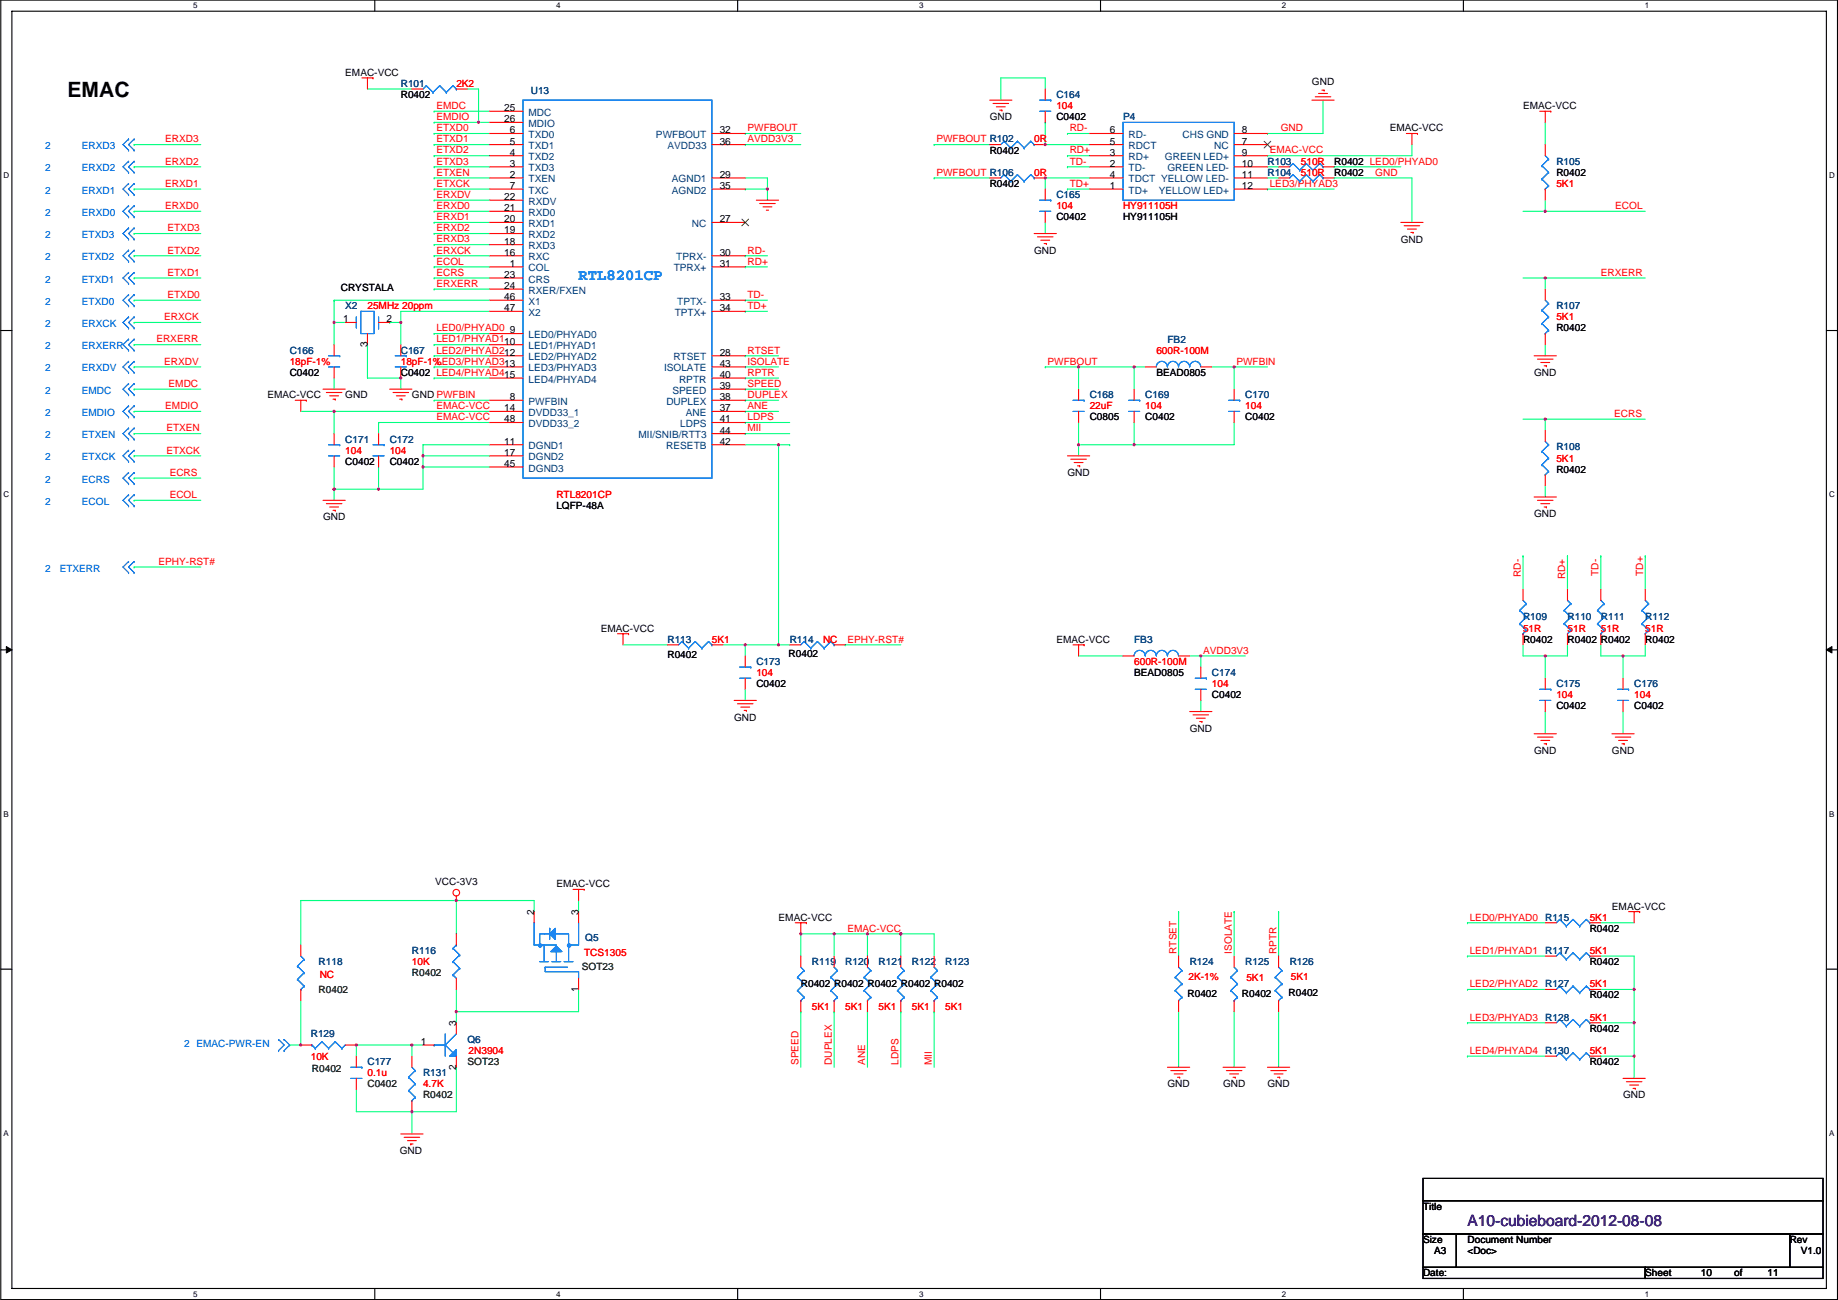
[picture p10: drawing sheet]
<svg xmlns="http://www.w3.org/2000/svg" width="420mm" height="297mm" viewBox="0 0 420 297" stroke-linecap="round" stroke-linejoin="round" font-family="sans-serif">
<path d="M.2 0h419.8v296.9h-419.8zM2.7 2.6h414.8v291.8h-414.8z" fill="none" stroke="#000" stroke-width=".25"/>
<g fill="#fff">
<path d="M44.2 .3h1v2h-1z"/>
<path d="M44.2 294.7h1v2h-1z"/>
</g>
<path d="M85.7 0v2.6M85.7 294.4v2.5" fill="none" stroke="#000" stroke-width=".25"/>
<g fill="#fff">
<path d="M127.1 .3h1v2h-1z"/>
<path d="M127.1 294.7h1v2h-1z"/>
</g>
<path d="M168.6 0v2.6M168.6 294.4v2.5" fill="none" stroke="#000" stroke-width=".25"/>
<g fill="#fff">
<path d="M210.1 .3h1v2h-1z"/>
<path d="M210.1 294.7h1v2h-1z"/>
</g>
<path d="M251.6 0v2.6M251.6 294.4v2.5" fill="none" stroke="#000" stroke-width=".25"/>
<g fill="#fff">
<path d="M293 .3h1v2h-1z"/>
<path d="M293 294.7h1v2h-1z"/>
</g>
<path d="M334.5 0v2.6M334.5 294.4v2.5" fill="none" stroke="#000" stroke-width=".25"/>
<g fill="#fff">
<path d="M376 .3h1v2h-1z"/>
<path d="M376 294.7h1v2h-1z"/>
<path d="M.8 39h1.3v2.1h-1.3z"/>
<path d="M418.1 39h1.3v2.1h-1.3z"/>
<path d="M.8 112h1.3v2h-1.3z"/>
<path d="M418.1 112h1.3v2h-1.3z"/>
</g>
<path d="M.2 75.5h2.5M417.5 75.5h2.5" fill="none" stroke="#000" stroke-width=".25"/>
<g fill="#fff">
<path d="M.8 185h1.2v2h-1.2z"/>
<path d="M418.1 185h1.2v2h-1.2z"/>
</g>
<path d="M.2 148.5h2.5M417.5 148.5h2.5" fill="none" stroke="#000" stroke-width=".25"/>
<path d="M1.4 147.7l1.3 .8-1.3 .7zM417.5 148.5l1.3-.8v1.5z" fill="#000" stroke="#000" stroke-width=".23"/>
<g fill="#fff">
<path d="M.8 257.9h1.2v2h-1.2z"/>
<path d="M418.1 257.9h1.2v2h-1.2z"/>
</g>
<path d="M.2 221.4h2.5M417.5 221.4h2.5M325.3 269.3h91.4v5h-91.4zM325.3 274.3h91.4v7.7h-91.4zM325.3 282h7.6v7.6h-7.6zM325.3 289.6h50.8v2.5h-50.8zM332.9 282h76.2v7.6h-76.2zM376.1 289.6h40.6v2.5h-40.6zM409.1 282h7.6v7.6h-7.6z" fill="none" stroke="#000" stroke-width=".25"/>
<g fill="none" stroke="#00ff80" stroke-width=".25">
<path d="M30.7 33h.1M30.7 38.1h.1M30.7 33h15.2M30.7 38.1h15.2M84 20.3h10.2M99.2 25.4h.1M99.2 33h.1M99.2 30.5h.1M99.2 38.1h.1M99.2 35.6h.1M99.2 28h.1M99.2 33h12.7"/>
<path d="M99.2 38.1h12.7M99.2 35.6h12.7M99.2 30.5h12.7M99.2 25.4h12.7M99.2 28h12.7M106.9 20.3h2.5v7.7M109.4 28h.1M170.4 30.5h.1M170.4 33h.1M170.4 33h12.7M170.4 30.5h12.7M213.5 33h.1"/>
<path d="M213.5 33h12.7M238.9 20.3v-2.5h-10.1v5.1M238.9 28v5h10.2M238.9 28h.1M244 38.1h.1M244 30.5h.1M244 35.6h.1M244 38.1h5.1M244 35.6h5.1M244 30.5h5.1M289.7 35.6h.1M289.7 38.1h2.6"/>
<path d="M289.7 30.5h.1M302.4 22.9v7.6h-12.7M305 38.1h.1M305 38.1h15.2M322.8 33v2.6h-33.1M353.2 28v5M30.7 43.2h.1M30.7 48.3h.1M30.7 53.4h.1M30.7 58.4h.1M30.7 43.2h15.2M30.7 48.3h15.2"/>
<path d="M30.7 53.4h15.2M30.7 58.4h15.2M99.2 43.2h.1M99.2 40.7h.1M99.2 48.3h.1M99.2 53.4h.1M99.2 45.7h.1M99.2 50.8h.1M99.2 58.4h.1M99.2 55.9h.1M99.2 43.2h12.7M99.2 48.3h12.7"/>
<path d="M99.2 53.4h12.7M99.2 58.4h12.7M99.2 40.7h12.7M99.2 45.7h12.7M99.2 50.8h12.7M99.2 55.9h12.7M170.4 58.4h.1M170.4 40.7h5v2.5M170.4 43.2h.1M170.4 43.2h5M170.4 58.4h5M175.4 43.2v2.5"/>
<path d="M213.5 40.7h.1M213.5 40.7h12.7M238.9 50.8v2.6M238.9 40.7h.1M238.9 40.7h10.2M238.9 40.7v2.5M244 43.2h.1M244 43.2h5.1M289.7 40.7h2.6M289.7 43.2h.1M289.7 43.2h15.3M305 40.7h17.8v10.1"/>
<path d="M305 40.7h.1M348.2 48.3h5M353.2 48.3h.1M353.2 45.7v2.6M353.2 48.3h22.9M30.7 73.7h.1M30.7 78.8h.1M30.7 63.5h.1M30.7 68.6h.1M30.7 73.7h15.2M30.7 78.8h15.2M30.7 63.5h15.2"/>
<path d="M30.7 68.6h15.2M76.4 68.6h35.5M76.4 73.7v5.1M76.4 68.6h.1M76.4 73.7h2.5M76.4 68.6v5.1M84 78.8v7.6h7.6M89.1 73.7h.1M89.1 73.7h2.5M91.6 73.7v5.1M99.2 76.2h.1M99.2 78.8h.1"/>
<path d="M99.2 63.5h.1M99.2 61h.1M99.2 66.1h.1M99.2 78.8h12.7M99.2 63.5h12.7M99.2 76.2h12.7M99.2 61h12.7M99.2 66.1h12.7M111.9 71.1h-20.3v2.6M170.4 61h.1M170.4 71.1h.1M170.4 68.6h.1"/>
<path d="M170.4 68.6h5M170.4 61h5M170.4 71.1h5M348.2 63.5h5M353.2 78.8v2.5M353.2 63.5h.1M353.2 63.5h22.9M353.2 63.5v2.6M30.7 83.8h.1M30.7 99.1h.1M30.7 88.9h.1M30.7 94h.1"/>
<path d="M30.7 83.8h15.2M30.7 99.1h15.2M30.7 88.9h15.2M30.7 94h15.2M68.8 94h7.6M76.4 94h.1M76.4 94v5.1M76.4 86.4v2.5M76.4 94h35.5M86.5 96.5h.1M86.5 96.5v2.6M86.5 96.5h25.4"/>
<path d="M91.6 86.4h.1M91.6 86.4v2.5M99.2 81.3h.1M99.2 83.8h.1M99.2 86.4h.1M99.2 91.5h.1M99.2 83.8h12.7M99.2 81.3h12.7M99.2 86.4h12.7M99.2 91.5h12.7M170.4 81.3h.1M170.4 83.8h.1"/>
<path d="M170.4 86.4h.1M170.4 88.9h.1M170.4 91.5h.1M170.4 94h.1M170.4 96.5h.1M170.4 99.1h.1M170.4 83.8h7.6M170.4 99.1h10.1M170.4 88.9h7.6M170.4 94h7.6M170.4 81.3h7.6M170.4 86.4h7.6"/>
<path d="M170.4 91.5h7.6M170.4 96.5h10.1M238.9 83.8h.1M238.9 83.8h7.7M246.6 83.8v5.1M246.6 83.8h12.7v5.1M246.6 83.8h.1M246.6 96.5v5.1M259.3 83.8h.1M259.3 96.5v5.1M259.3 83.8h2.5M277 83.8h5.1v5.1"/>
<path d="M282.1 83.8h.1M282.1 96.5v5.1h-35.5M282.1 83.8h7.6M348.2 95.8h5v2.5M353.2 95.8h.1M353.2 95.8h22.9M30.7 104.2h.1M30.7 109.2h.1M30.7 114.3h.1M30.7 104.2h15.2M30.7 109.2h15.2M30.7 114.3h15.2"/>
<path d="M76.4 106.7v5.1M76.4 111.8h.1M76.4 111.8v2.5M86.5 111.8h.1M86.5 106.7v5.1M96.7 104.2h.1M96.7 104.2v2.5M96.7 106.7h15.2M96.7 106.7h.1M96.7 104.2h15.2M96.7 106.7v5.1h-20.3M111.9 101.6h-15.2v2.6"/>
<path d="M170.4 101.6h10.1M178 101.6v45.7M180.5 101.6h.1M246.6 101.6v2.6M246.6 101.6h.1M259.3 101.6h.1M353.2 111v2.6M30.7 129.6h.1M30.7 129.6h15.2M348.2 127h.1M348.2 127v7.6M358.3 127h.1"/>
<path d="M358.3 127v7.6M365.9 127h.1M365.9 127v7.6M376.1 127h.1M376.1 127v7.6M142.4 147.3h10.2M165.3 147.3h5.1M170.4 157.5v2.5M170.4 147.3h.1M170.4 147.3v2.6M170.4 147.3h7.6M178 147.3h.1"/>
<path d="M178 147.3h2.5M193.2 147.3h.1M193.2 147.3h12.7M246.6 149.9h10.1M272 149.9h2.5M274.5 149.9h.1M274.5 149.9h10.2M274.5 149.9v2.5M348.2 147.3v2.6h5M353.2 149.9h.1M353.2 149.9v5.1M358.3 147.3v2.6h-5.1"/>
<path d="M365.9 147.3v2.6h5.1M371 149.9h.1M371 149.9v5.1M376.1 147.3v2.6h-5.1M274.5 160v2.6M353.2 162.6v5.1M371 162.6v5.1M104.3 205.8h17.8v2.5M104.3 205.8v7.6M104.3 205.8h.1M104.3 205.8h-35.5v10.1M132.3 205.8v2.5"/>
<path d="M183.1 213.4h7.6M183.1 213.4h.1M183.1 213.4v5.1M190.7 213.4h22.8v5.1M190.7 213.4h.1M190.7 213.4v5.1M198.3 213.4h.1M198.3 213.4v5.1M205.9 213.4h.1M205.9 213.4v5.1M269.4 208.3h.1M269.4 208.3v10.2"/>
<path d="M282.1 208.3h.1M282.1 208.3v10.2M292.3 208.3h.1M292.3 208.3v10.2M335.5 210.8h.1M335.5 218.5h.1M335.5 210.8h17.7M335.5 218.5h17.7M365.9 218.5h7.7v7.6M365.9 210.8h7.7M66.2 238.8h.1M68.8 228.6v10.2h-2.6"/>
<path d="M81.5 238.8h.1M81.5 238.8h12.7v2.5M81.5 238.8v2.5M94.2 238.8h.1M94.2 238.8h2.5M104.3 226.1v5.1M104.3 231.2h.1M104.3 231.2v2.5M132.3 226.1v5.1h-28M183.1 231.2h.1M183.1 231.2v12.7M190.7 231.2h.1"/>
<path d="M190.7 231.2v12.7M198.3 231.2h.1M198.3 231.2v12.7M205.9 231.2h.1M205.9 231.2v12.7M213.5 231.2h.1M213.5 231.2v12.7M269.4 231.2v12.7M282.1 231.2v12.7M292.3 231.2v12.7M335.5 226.1h.1M335.5 233.7h.1"/>
<path d="M335.5 226.1h17.7M335.5 233.7h17.7M365.9 226.1h7.7M365.9 233.7h7.7M373.6 233.7v7.6M373.6 226.1h.1M373.6 226.1v7.6M81.5 248.9v5.1h12.7M94.2 254h.1M94.2 254v5.1M104.3 243.9v10.1h-10.1M335.5 241.3h.1"/>
<path d="M335.5 241.3h17.7M365.9 241.3h.1M365.9 241.3h7.7M373.6 241.3v5.1"/>
</g>
<g fill="#f0f" stroke="#f0f" stroke-width=".25">
<circle cx="81.5" cy="238.8" r=".24"/>
<circle cx="94.2" cy="254" r=".24"/>
<circle cx="94.2" cy="238.8" r=".24"/>
<circle cx="104.3" cy="231.1" r=".24"/>
<circle cx="104.3" cy="205.7" r=".24"/>
<circle cx="68.8" cy="238.8" r=".24"/>
<circle cx="205.9" cy="213.4" r=".24"/>
<circle cx="353.2" cy="149.9" r=".24"/>
<circle cx="190.7" cy="213.4" r=".24"/>
<circle cx="371" cy="149.9" r=".24"/>
<circle cx="76.4" cy="94" r=".24"/>
<circle cx="178" cy="101.6" r=".24"/>
<circle cx="178" cy="147.3" r=".24"/>
<circle cx="274.5" cy="149.9" r=".24"/>
<circle cx="259.3" cy="83.8" r=".24"/>
<circle cx="282.1" cy="83.8" r=".24"/>
<circle cx="170.4" cy="147.3" r=".24"/>
<circle cx="86.5" cy="111.8" r=".24"/>
<circle cx="246.6" cy="83.8" r=".24"/>
<circle cx="76.4" cy="111.8" r=".24"/>
<circle cx="259.3" cy="101.6" r=".24"/>
<circle cx="246.6" cy="101.6" r=".24"/>
<circle cx="109.4" cy="27.9" r=".24"/>
<circle cx="91.6" cy="73.7" r=".24"/>
<circle cx="76.4" cy="73.7" r=".24"/>
<circle cx="373.6" cy="233.7" r=".24"/>
<circle cx="373.6" cy="226.1" r=".24"/>
<circle cx="91.6" cy="86.4" r=".24"/>
<circle cx="373.6" cy="241.3" r=".24"/>
<circle cx="96.7" cy="104.1" r=".24"/>
<circle cx="183.1" cy="213.4" r=".24"/>
<circle cx="238.9" cy="40.6" r=".24"/>
<circle cx="96.7" cy="106.7" r=".24"/>
<circle cx="353.2" cy="48.3" r=".24"/>
<circle cx="198.3" cy="213.4" r=".24"/>
<circle cx="353.2" cy="95.8" r=".24"/>
<circle cx="238.9" cy="33" r=".24"/>
<circle cx="353.2" cy="63.5" r=".24"/>
<circle cx="175.4" cy="43.2" r=".24"/>
</g>
<g fill="none" stroke="#f00" stroke-width=".25">
<path d="M82.7 17.8h2.6M84 17.8v2.5M85.3 17.8h.1M94.2 20.3h2.5M104.3 20.3h2.6M111.9 30.5h7.7M111.9 25.4h7.7M111.9 38.1h7.7M111.9 33h7.7M111.9 35.6h7.7M111.9 28h7.7M162.7 30.5h7.7"/>
<path d="M162.7 33h7.7M226.2 22.9h5.1M226.2 33h2.6M227 23.6h3.6M227.8 24.4h2M228.5 25.2h.5M229 25.2h.1M236.4 33h2.5M238.9 20.3v2.6M238.9 25.4v2.6M249.1 30.5h7.6M249.1 38.1h7.6"/>
<path d="M249.1 33h7.6M249.1 35.6h7.6M282.1 30.5h7.6M282.1 38.1h7.6M282.1 33h7.6M282.1 35.6h7.6M292.3 38.1h2.5M299.9 22.9h5.1M300.7 22.1h3.5M301.4 21.4h2.1M302.2 20.6h.5M302.4 38.1h2.6"/>
<path d="M302.7 20.6h.1M321.5 30.5h2.5M322.8 30.5v2.5M324 30.5h.1M352 25.4h2.5M353.2 25.4v2.6M353.2 33v2.6M354.5 25.4h.1M111.9 40.7h7.7M111.9 43.2h7.7M111.9 45.7h7.7M111.9 48.3h7.7"/>
<path d="M111.9 50.8h7.7M111.9 53.4h7.7M111.9 55.9h7.7M111.9 58.4h7.7M162.7 40.7h7.7M162.7 43.2h7.7M162.7 50.8h7.7M162.7 58.4h7.7M172.9 45.7h5.1M173.7 46.5h3.5M174.4 47.3h2.1M175.2 48h.5"/>
<path d="M226.2 40.7h2.6M236.4 53.4h5.1M236.4 40.7h2.5M237.2 54.1h3.5M237.9 54.9h2.1M238.7 55.6h.5M238.9 43.2v2.5M238.9 48.3v2.5M239.2 55.6h.1M249.1 40.7h7.6M249.1 43.2h7.6M282.1 40.7h7.6"/>
<path d="M282.1 43.2h7.6M292.3 40.7h2.5M302.4 40.7h2.6M320.2 50.8h5.1M321 51.6h3.5M321.7 52.3h2.1M322.5 53.1h.5M323 53.1h.1M353.2 43.2v2.5M76.4 78.8v2.5M78.9 73.7h2.6M84 76.2v2.6"/>
<path d="M86.5 73.7h2.6M91.6 78.8v2.5M111.9 61h7.7M111.9 63.5h7.7M111.9 66.1h7.7M111.9 68.6h7.7M111.9 71.1h7.7M111.9 76.2h7.7M111.9 78.8h7.7M162.7 61h7.7M162.7 68.6h7.7M162.7 71.1h7.7"/>
<path d="M353.2 66.1v2.5M353.2 76.2v2.6M67.5 91.5h2.5M68.8 91.5v2.5M70 91.5h.1M73.8 88.9h5.1M74.6 89.7h3.6M75.4 90.4h2M76.1 91.2h.5M76.4 83.8v2.6M76.4 99.1v2.5M76.6 91.2h.1"/>
<path d="M86.5 99.1v2.5M89.1 88.9h5.1M89.8 89.7h3.6M90.6 90.4h2M91.4 91.2h.5M91.6 83.8v2.6M91.9 91.2h.1M111.9 91.5h7.7M111.9 83.8h7.7M111.9 81.3h7.7M111.9 86.4h7.7M111.9 94h7.7"/>
<path d="M111.9 96.5h7.7M162.7 91.5h7.7M162.7 83.8h7.7M162.7 81.3h7.7M162.7 86.4h7.7M162.7 94h7.7M162.7 96.5h7.7M162.7 88.9h7.7M162.7 99.1h7.7M246.6 88.9v2.6M246.6 94v2.5M259.3 88.9v2.6"/>
<path d="M259.3 94v2.5M261.8 83.8h2.5M274.5 83.8h2.5M282.1 88.9v2.6M282.1 94v2.5M350.7 81.3h5.1M351.5 82.1h3.5M352.2 82.8h2.1M353 83.6h.5M353.2 98.3v2.6M353.5 83.6h.1M73.8 114.3h5.1"/>
<path d="M74.6 115.1h3.6M75.4 115.8h2M76.1 116.6h.5M76.4 104.2v2.5M76.6 116.6h.1M86.5 104.2v2.5M111.9 101.6h7.7M111.9 104.2h7.7M111.9 106.7h7.7M162.7 101.6h7.7M244 104.2h5.1M244.8 104.9h3.5"/>
<path d="M245.5 105.7h2.1M246.3 106.4h.5M246.8 106.4h.1M350.7 113.6h5.1M351.5 114.3h3.5M352.2 115.1h2.1M353 115.8h.5M353.2 108.5v2.5M353.5 115.8h.1M348.2 134.6v2.6M358.3 134.6v2.6M365.9 134.6v2.6"/>
<path d="M376.1 134.6v2.6M141.1 144.8h2.6M142.4 144.8v2.5M143.7 144.8h.1M152.6 147.3h2.5M162.7 147.3h2.6M170.4 149.9v2.5M170.4 155v2.5M180.5 147.3h2.6M190.7 147.3h2.5M245.3 147.3h2.5M246.6 147.3v2.6"/>
<path d="M247.8 147.3h.1M256.7 149.9h2.6M269.4 149.9h2.6M274.5 152.4v2.6M274.5 157.5v2.5M348.2 144.8v2.5M353.2 155v2.5M358.3 144.8v2.5M365.9 144.8v2.5M371 155v2.5M376.1 144.8v2.5M167.8 160h5.1"/>
<path d="M168.6 160.8h3.5M169.3 161.6h2.1M170.1 162.3h.5M170.6 162.3h.1M272 162.6h5M272.7 163.3h3.6M273.5 164.1h2M274.2 164.9h.6M274.8 164.9h.1M350.7 167.7h5.1M351.5 168.4h3.5M352.2 169.2h2.1"/>
<path d="M353 169.9h.5M353.2 160v2.6M353.5 169.9h.1M368.5 167.7h5.1M369.2 168.4h3.6M370 169.2h2M370.8 169.9h.5M371 160v2.6M371.3 169.9h.1M68.8 215.9v2.6M104.3 204.7v1.1M104.3 213.4v2.5"/>
<path d="M122.1 208.3v2.5M131 203.2h2.5M132.3 203.2v2.6M132.3 208.3v2.5M133.5 203.2h.1M181.8 210.8h2.5M183.1 210.8v2.6M183.1 218.5v2.5M184.3 210.8h.1M190.7 218.5v2.5M198.3 218.5v2.5M205.9 218.5v2.5"/>
<path d="M213.5 218.5v2.5M269.4 218.5v2.5M282.1 218.5v2.5M292.3 218.5v2.5M353.2 210.8h2.6M353.2 218.5h2.6M363.4 210.8h2.5M363.4 218.5h2.5M372.3 208.3h2.5M373.6 208.3v2.5M374.8 208.3h.1M68.8 226.1v2.5"/>
<path d="M68.8 238.8h2.5M78.9 238.8h2.6M96.7 238.8h2.5M104.3 223.5v2.6M104.3 233.7v2.5M132.3 223.5v2.6M183.1 228.6v2.6M190.7 228.6v2.6M198.3 228.6v2.6M205.9 228.6v2.6M213.5 228.6v2.6M269.4 228.6v2.6"/>
<path d="M282.1 228.6v2.6M292.3 228.6v2.6M353.2 233.7h2.6M353.2 226.1h2.6M363.4 233.7h2.5M363.4 226.1h2.5M81.5 241.3v2.6M81.5 246.4v2.5M91.6 259.1h5.1M92.4 259.9h3.5M94.2 241.3v2.6M94.2 251.5v2.5"/>
<path d="M104.3 241.3v2.6M266.9 243.9h5.1M267.6 244.6h3.6M268.4 245.4h2M269.2 246.1h.5M269.7 246.1h.1M279.6 243.9h5.1M280.3 244.6h3.6M281.1 245.4h2M281.9 246.1h.5M282.4 246.1h.1M289.7 243.9h5.1"/>
<path d="M290.5 244.6h3.6M291.3 245.4h2M292 246.1h.5M292.5 246.1h.1M353.2 241.3h2.6M363.4 241.3h2.5M371 246.4h5.1M371.8 247.2h3.5M372.5 247.9h2.1M373.3 248.7h.5M373.8 248.7h.1M93.1 260.6h2.1"/>
<path d="M93.9 261.4h.1M93.9 261.4h.5"/>
<circle cx="104.3" cy="204" r=".76"/>
</g>
<g fill="none" stroke="#00f" stroke-width=".25">
<path d="M29.4 36.9h.1M29.4 39.4h.1M29.4 31.8h.1M29.4 34.3h.1M29.4 36.9l-1.3 1.2 1.3 1.3M29.4 31.8l-1.3 1.2 1.3 1.3M30.7 36.9h.1M30.7 39.4h.1M30.7 31.8h.1M30.7 34.3h.1M30.7 36.9l-1.3 1.2 1.3 1.3M30.7 31.8l-1.3 1.2 1.3 1.3"/>
<path d="M29.4 47h.1M29.4 49.6h.1M29.4 41.9h.1M29.4 44.5h.1M29.4 57.2h.1M29.4 59.7h.1M29.4 52.1h.1M29.4 54.6h.1M29.4 47l-1.3 1.3 1.3 1.3M29.4 41.9l-1.3 1.3 1.3 1.3M29.4 57.2l-1.3 1.2 1.3 1.3M29.4 52.1l-1.3 1.3 1.3 1.2"/>
<path d="M30.7 47h.1M30.7 49.6h.1M30.7 41.9h.1M30.7 44.5h.1M30.7 57.2h.1M30.7 59.7h.1M30.7 52.1h.1M30.7 54.6h.1M30.7 47l-1.3 1.3 1.3 1.3M30.7 41.9l-1.3 1.3 1.3 1.3M30.7 57.2l-1.3 1.2 1.3 1.3M30.7 52.1l-1.3 1.3 1.3 1.2"/>
<path d="M29.4 67.3h.1M29.4 69.9h.1M29.4 62.3h.1M29.4 64.8h.1M29.4 72.4h.1M29.4 75h.1M29.4 77.5h.1M29.4 67.3l-1.3 1.3 1.3 1.3M29.4 62.3l-1.3 1.2 1.3 1.3M29.4 72.4l-1.3 1.3 1.3 1.3M29.4 77.5l-1.3 1.3 1.3 1.2M30.7 67.3h.1"/>
<path d="M30.7 69.9h.1M30.7 62.3h.1M30.7 64.8h.1M30.7 72.4h.1M30.7 75h.1M30.7 77.5h.1M30.7 67.3l-1.3 1.3 1.3 1.3M30.7 62.3l-1.3 1.2 1.3 1.3M30.7 72.4l-1.3 1.3 1.3 1.3M30.7 77.5l-1.3 1.3 1.3 1.2M29.4 80h.1M29.4 82.6h.1"/>
<path d="M29.4 85.1h.1M29.4 87.7h.1M29.4 90.2h.1M29.4 92.7h.1M29.4 95.3h.1M29.4 97.8h.1M29.4 82.6l-1.3 1.2 1.3 1.3M29.4 87.7l-1.3 1.2 1.3 1.3M29.4 92.7l-1.3 1.3 1.3 1.3M29.4 97.8l-1.3 1.3 1.3 1.3M30.7 80h.1M30.7 82.6h.1"/>
<path d="M30.7 85.1h.1M30.7 87.7h.1M30.7 90.2h.1M30.7 92.7h.1M30.7 95.3h.1M30.7 97.8h.1M30.7 82.6l-1.3 1.2 1.3 1.3M30.7 87.7l-1.3 1.2 1.3 1.3M30.7 92.7l-1.3 1.3 1.3 1.3M30.7 97.8l-1.3 1.3 1.3 1.3M29.4 100.4h.1M29.4 102.9h.1"/>
<path d="M29.4 105.4h.1M29.4 108h.1M29.4 110.5h.1M29.4 113.1h.1M29.4 115.6h.1M29.4 102.9l-1.3 1.3 1.3 1.2M29.4 108l-1.3 1.2 1.3 1.3M29.4 113.1l-1.3 1.2 1.3 1.3M30.7 100.4h.1M30.7 102.9h.1M30.7 105.4h.1M30.7 108h.1"/>
<path d="M30.7 110.5h.1M30.7 113.1h.1M30.7 115.6h.1M30.7 102.9l-1.3 1.3 1.3 1.2M30.7 108l-1.3 1.2 1.3 1.3M30.7 113.1l-1.3 1.2 1.3 1.3M29.4 128.3h.1M29.4 130.8h.1M29.4 128.3l-1.3 1.3 1.3 1.2M30.7 128.3h.1M30.7 130.8h.1M30.7 128.3l-1.3 1.3 1.3 1.2"/>
<path d="M63.7 237.5h.1M63.7 237.5l1.2 1.3-1.2 1.3M64.9 237.5h.1M64.9 237.5l1.3 1.3-1.3 1.3M63.7 240.1h.1M64.9 240.1h.1"/>
</g>
<g fill="none" stroke="#0080ff" stroke-width=".25">
<path d="M97.5 19.6h.1M97.5 19.6l-.8 .7M97.5 19.6l1.5 1.5M100.5 19.6h.1M100.5 19.6l-1.5 1.5M100.5 19.6l1.5 1.5M103.6 19.6h.1M103.6 19.6l-1.6 1.5M103.6 19.6l.7 .7M99 21.1h.1M102 21.1h.1M104.3 20.3h.1"/>
<path d="M119.6 22.9h43.1v86.3h-43.1zM229.5 39.9h.1M229.5 32.3h.1M229.5 39.9l-.7 .8M229.5 39.9l1.6 1.5M229.5 32.3l-.7 .7M229.5 32.3l1.6 1.5M231.1 33.8h.1M232.6 39.9h.1M232.6 32.3h.1M232.6 39.9l-1.5 1.5M232.6 39.9l1.5 1.5"/>
<path d="M232.6 32.3l-1.5 1.5M232.6 32.3l1.5 1.5M234.1 33.8h.1M235.6 39.9h.1M235.6 32.3h.1M235.6 39.9l-1.5 1.5M235.6 39.9l.8 .8M235.6 32.3l-1.5 1.5M235.6 32.3l.8 .7M236.4 33h.1M237.7 25.4h2.5M237.7 22.9h2.5"/>
<path d="M240.2 22.9h.1M256.7 28h25.4v17.7h-25.4zM295.6 37.4h.1M295.6 39.9h.1M295.6 37.4l-.8 .7M295.6 37.4l1.5 1.5M295.6 39.9l-.8 .8M295.6 39.9l1.5 1.5M297.1 38.9h.1M298.6 37.4h.1M298.6 39.9h.1M298.6 37.4l-1.5 1.5"/>
<path d="M298.6 37.4l1.6 1.5M298.6 39.9l-1.5 1.5M298.6 39.9l1.6 1.5M300.2 38.9h.1M301.7 37.4h.1M301.7 39.9h.1M301.7 37.4l-1.5 1.5M301.7 37.4l.7 .7M301.7 39.9l-1.5 1.5M301.7 39.9l.7 .8M302.4 38.1h.1M352.5 37.9h.1"/>
<path d="M352.5 37.9l1.5 1.5M353.2 35.6l.8 .7M354 36.3h.1M354 39.4h.1M354 36.3l-1.5 1.6M354 39.4l-1.5 1.5M231.1 41.4h.1M234.1 41.4h.1M236.4 40.7h.1M237.7 48.3h2.5M237.7 45.7h2.5M240.2 45.7h.1"/>
<path d="M297.1 41.4h.1M300.2 41.4h.1M302.4 40.7h.1M352.5 40.9h.1M352.5 40.9l1.5 1.5M353.2 43.2h.1M354 42.4h.1M354 42.4l-.8 .8M81.5 72.4v2.6M82.5 71.1h3v5.1h-3zM86.5 75h.1M86.5 72.4v2.6"/>
<path d="M352.5 70.9h.1M352.5 73.9h.1M352.5 70.9l1.5 1.5M352.5 73.9l1.5 1.6M353.2 76.2h.1M353.2 68.6l.8 .8M354 69.4h.1M354 72.4h.1M354 75.5h.1M354 69.4l-1.5 1.5M354 72.4l-1.5 1.5M354 75.5l-.8 .7"/>
<path d="M75.1 83.8h2.5M75.1 81.3h2.5M77.6 81.3h.1M90.3 83.8h2.6M90.3 81.3h2.6M92.9 81.3h.1M245.3 94h2.5M245.3 91.5h2.5M247.8 91.5h.1M258 94h2.5M258 91.5h2.5M260.5 91.5h.1"/>
<path d="M264.3 83.8a1.26 1.26 0 0 1 1.3-1.2 1.26 1.26 0 0 1 1.3 1.2 1.27 1.27 0 0 1 1.2-1.2 1.27 1.27 0 0 1 1.3 1.2 1.27 1.27 0 0 1 1.3-1.2 1.27 1.27 0 0 1 1.2 1.2M272 83.8a1.26 1.26 0 0 1 1.2-1.2 1.26 1.26 0 0 1 1.3 1.2M280.8 94h2.6M280.8 91.5h2.6M283.4 91.5h.1M75.1 104.2h2.5M75.1 101.6h2.5M77.6 101.6h.1M85.3 104.2h2.5M85.3 101.6h2.5M87.8 101.6h.1M352.5 103.1h.1"/>
<path d="M352.5 106.2h.1M352.5 103.1l1.5 1.6M352.5 106.2l1.5 1.5M353.2 108.5h.1M353.2 100.9l.8 .7M354 101.6h.1M354 104.7h.1M354 107.7h.1M354 101.6l-1.5 1.5M354 104.7l-1.5 1.5M354 107.7l-.8 .8M347.4 139.5h.1"/>
<path d="M347.4 139.5l1.5 1.5M348.2 137.2l.7 .7M348.9 137.9h.1M348.9 137.9l-1.5 1.6M357.6 139.5h.1M357.6 139.5l1.5 1.5M358.3 137.2l.8 .7M359.1 137.9h.1M359.1 137.9l-1.5 1.6M365.2 139.5h.1M365.2 139.5l1.5 1.5M365.9 137.2l.8 .7"/>
<path d="M366.7 137.9h.1M366.7 137.9l-1.5 1.6M375.3 139.5h.1M375.3 139.5l1.6 1.5M376.1 137.2l.8 .7M376.9 137.9h.1M376.9 137.9l-1.6 1.6M155.9 146.6h.1M155.9 146.6l-.8 .7M155.9 146.6l1.5 1.5M157.4 148.1h.1M158.9 146.6h.1"/>
<path d="M158.9 146.6l-1.5 1.5M158.9 146.6l1.6 1.5M160.5 148.1h.1M162 146.6h.1M162 146.6l-1.5 1.5M162 146.6l.7 .7M162.7 147.3h.1M169.1 155h2.5M169.1 152.4h2.5M171.6 152.4h.1M183.8 146.6h.1M183.8 146.6l-.7 .7"/>
<path d="M183.8 146.6l1.5 1.5M185.3 148.1h.1M186.9 146.6h.1M186.9 146.6l-1.6 1.5M186.9 146.6l1.5 1.5M188.4 148.1h.1M189.9 146.6h.1M189.9 146.6l-1.5 1.5M189.9 146.6l.8 .7M190.7 147.3h.1M259.3 149.9a1.26 1.26 0 0 1 1.2-1.3 1.26 1.26 0 0 1 1.3 1.3 1.27 1.27 0 0 1 1.2-1.3 1.27 1.27 0 0 1 1.3 1.3 1.27 1.27 0 0 1 1.3-1.3 1.27 1.27 0 0 1 1.3 1.3 1.27 1.27 0 0 1 1.2-1.3 1.27 1.27 0 0 1 1.3 1.3M273.2 157.5h2.6"/>
<path d="M273.2 155h2.6M275.8 155h.1M347.4 142.5h.1M347.4 142.5l1.5 1.5M348.2 144.8h.1M348.9 141h.1M348.9 144h.1M348.9 141l-1.5 1.5M348.9 144l-.7 .8M352 157.5h2.5M354.5 157.5h.1M357.6 142.5h.1"/>
<path d="M357.6 142.5l1.5 1.5M358.3 144.8h.1M359.1 141h.1M359.1 144h.1M359.1 141l-1.5 1.5M359.1 144l-.8 .8M365.2 142.5h.1M365.2 142.5l1.5 1.5M365.9 144.8h.1M366.7 141h.1M366.7 144h.1M366.7 141l-1.5 1.5"/>
<path d="M366.7 144l-.8 .8M369.7 157.5h2.6M372.3 157.5h.1M375.3 142.5h.1M375.3 142.5l1.6 1.5M376.1 144.8h.1M376.9 141h.1M376.9 144h.1M376.9 141l-1.6 1.5M376.9 144l-.8 .8M352 160h2.5M369.7 160h2.6"/>
<path d="M68.8 218.5l.7 .7M69.5 219.2h.1M69.5 219.2l-1.5 1.5M103.6 219.7h.1M103.6 216.7h.1M103.6 219.7l1.5 1.6M103.6 216.7l1.5 1.5M104.3 215.9h.1M104.3 215.9l-.7 .8M105.1 218.2h.1M105.1 218.2l-1.5 1.5M122.1 210.8v5.1h5.1v3.8"/>
<path d="M123.4 219.7h2M124.4 215.9v3.8M125.7 213.4h-2.3v2.5M125.7 212.1h.1M125.7 212.1v2.6M126.2 219.7h2M126.7 213.4h3.3v6.3M129 219.7h2M132.3 210.8v5.1h-2.3M356.5 217.7h.1M356.5 210.1h.1M356.5 217.7l-.7 .8"/>
<path d="M356.5 217.7l1.6 1.5M356.5 210.1l-.7 .7M356.5 210.1l1.6 1.5M358.1 219.2h.1M358.1 211.6h.1M359.6 217.7h.1M359.6 210.1h.1M359.6 217.7l-1.5 1.5M359.6 217.7l1.5 1.5M359.6 210.1l-1.5 1.5M359.6 210.1l1.5 1.5M361.1 219.2h.1"/>
<path d="M361.1 211.6h.1M362.6 217.7h.1M362.6 210.1h.1M362.6 217.7l-1.5 1.5M362.6 217.7l.8 .8M362.6 210.1l-1.5 1.5M362.6 210.1l.8 .7M363.4 218.5h.1M363.4 210.8h.1M68 220.7h.1M68 223.8h.1M68 220.7l1.5 1.6"/>
<path d="M68 223.8l1.5 1.5M68.8 226.1h.1M69.5 222.3h.1M69.5 225.3h.1M69.5 222.3l-1.5 1.5M69.5 225.3l-.7 .8M71.3 238.8h.1M71.3 238.8l.8 .7M72.1 239.5h.1M73.6 238h.1M73.6 238l1.5 1.5M73.6 238l-1.5 1.5"/>
<path d="M75.1 239.5h.1M76.6 238h.1M76.6 238l1.6 1.5M76.6 238l-1.5 1.5M78.2 239.5h.1M78.9 238.8l-.7 .7M99.2 238.8h.1M99.2 238.8h2.6M101.8 238.8h.1M101.8 236.2v5.1M101.8 238.8l1.8 1.8M103.6 222.8h.1"/>
<path d="M103.6 222.8l.7 .7M104.3 236.2l-2.5 2.6M105.1 221.3h.1M105.1 221.3l-1.5 1.5M124.6 221h5.1M124.6 221v1h7.7v1.5M124.6 221h.1M182.3 223.3h.1M182.3 226.3h.1M182.3 223.3l1.5 1.5M182.3 226.3l1.5 1.6M183.1 228.6h.1"/>
<path d="M183.1 221l.7 .8M183.8 221.8h.1M183.8 224.8h.1M183.8 227.9h.1M183.8 221.8l-1.5 1.5M183.8 224.8l-1.5 1.5M183.8 227.9l-.7 .7M189.9 223.3h.1M189.9 226.3h.1M189.9 223.3l1.5 1.5M189.9 226.3l1.5 1.6M190.7 228.6h.1"/>
<path d="M190.7 221l.7 .8M191.4 221.8h.1M191.4 224.8h.1M191.4 227.9h.1M191.4 221.8l-1.5 1.5M191.4 224.8l-1.5 1.5M191.4 227.9l-.7 .7M197.5 223.3h.1M197.5 226.3h.1M197.5 223.3l1.6 1.5M197.5 226.3l1.6 1.6M198.3 228.6h.1"/>
<path d="M198.3 221l.8 .8M199.1 221.8h.1M199.1 224.8h.1M199.1 227.9h.1M199.1 221.8l-1.6 1.5M199.1 224.8l-1.6 1.5M199.1 227.9l-.8 .7M205.2 223.3h.1M205.2 226.3h.1M205.2 223.3l1.5 1.5M205.2 226.3l1.5 1.6M205.9 228.6h.1"/>
<path d="M205.9 221l.8 .8M206.7 221.8h.1M206.7 224.8h.1M206.7 227.9h.1M206.7 221.8l-1.5 1.5M206.7 224.8l-1.5 1.5M206.7 227.9l-.8 .7M212.8 223.3h.1M212.8 226.3h.1M212.8 223.3l1.5 1.5M212.8 226.3l1.5 1.6M213.5 228.6h.1"/>
<path d="M213.5 221l.8 .8M214.3 221.8h.1M214.3 224.8h.1M214.3 227.9h.1M214.3 221.8l-1.5 1.5M214.3 224.8l-1.5 1.5M214.3 227.9l-.8 .7M268.7 223.3h.1M268.7 226.3h.1M268.7 223.3l1.5 1.5M268.7 226.3l1.5 1.6M269.4 228.6h.1"/>
<path d="M269.4 221l.8 .8M270.2 221.8h.1M270.2 224.8h.1M270.2 227.9h.1M270.2 221.8l-1.5 1.5M270.2 224.8l-1.5 1.5M270.2 227.9l-.8 .7M281.4 223.3h.1M281.4 226.3h.1M281.4 223.3l1.5 1.5M281.4 226.3l1.5 1.6M282.1 228.6h.1"/>
<path d="M282.1 221l.8 .8M282.9 221.8h.1M282.9 224.8h.1M282.9 227.9h.1M282.9 221.8l-1.5 1.5M282.9 224.8l-1.5 1.5M282.9 227.9l-.8 .7M291.5 223.3h.1M291.5 226.3h.1M291.5 223.3l1.5 1.5M291.5 226.3l1.5 1.6M292.3 228.6h.1"/>
<path d="M292.3 221l.7 .8M293 221.8h.1M293 224.8h.1M293 227.9h.1M293 221.8l-1.5 1.5M293 224.8l-1.5 1.5M293 227.9l-.7 .7M356.5 232.9h.1M356.5 225.3h.1M356.5 232.9l-.7 .8M356.5 232.9l1.6 1.6M356.5 225.3l-.7 .8"/>
<path d="M356.5 225.3l1.6 1.5M358.1 234.5h.1M358.1 226.8h.1M359.6 232.9h.1M359.6 225.3h.1M359.6 232.9l-1.5 1.6M359.6 232.9l1.5 1.6M359.6 225.3l-1.5 1.5M359.6 225.3l1.5 1.5M361.1 234.5h.1M361.1 226.8h.1M362.6 232.9h.1"/>
<path d="M362.6 225.3h.1M362.6 232.9l-1.5 1.6M362.6 232.9l.8 .8M362.6 225.3l-1.5 1.5M362.6 225.3l.8 .8M363.4 233.7h.1M363.4 226.1h.1M80.2 246.4h2.5M80.2 243.9h2.5M82.7 243.9h.1M93.4 246.1h.1M93.4 249.2h.1"/>
<path d="M93.4 246.1l1.5 1.6M93.4 249.2l1.5 1.5M94.2 251.5h.1M94.2 243.9l.7 .7M94.9 244.6h.1M94.9 247.7h.1M94.9 250.7h.1M94.9 244.6l-1.5 1.5M94.9 247.7l-1.5 1.5M94.9 250.7l-.7 .8M103.6 240.6h.1M356.5 240.6h.1"/>
<path d="M356.5 240.6l-.7 .7M356.5 240.6l1.6 1.5M358.1 242.1h.1M359.6 240.6h.1M359.6 240.6l-1.5 1.5M359.6 240.6l1.5 1.5M361.1 242.1h.1M362.6 240.6h.1M362.6 240.6l-1.5 1.5M362.6 240.6l.8 .7M363.4 241.3h.1"/>
</g>
<g fill="#0080ff" stroke="#0080ff" stroke-width=".25">
<path d="M125.7 213.4l1.2-1.3v2.6z" fill-rule="evenodd"/>
<path d="M125.9 217.4l1.3-1.2 1.2 1.2z" fill-rule="evenodd"/>
<path d="M125.7 213.4l1.2-1.3v2.6z" fill-rule="evenodd"/>
<path d="M125.9 217.4l1.3-1.2 1.2 1.2z" fill-rule="evenodd"/>
<path d="M104.3 239.8v1.5h-1.5z" fill-rule="evenodd"/>
<path d="M104.3 239.8v1.5h-1.5z" fill-rule="evenodd"/>
<circle cx="123.5" cy="216" r=".38"/>
<circle cx="130.1" cy="216" r=".38"/>
</g>
<path d="M289 32.3l1.5 1.5M290.5 32.3l-1.5 1.5M169.6 50.1l1.5 1.5M171.1 50.1l-1.5 1.5" fill="none" stroke="#804000" stroke-width=".23"/>
<text font-size="4.8" x="15.4" y="22.3">EMAC</text>
<text font-size="3.6" fill="#0080ff" x="132.3" y="64">RTL8201CP</text>
<text font-size="3.6" fill="#400080" x="335.5" y="280.1">A10-cubieboard-2012-08-08</text>
<g font-size="2.3">
<text x="78.9" y="17.3">EMAC-VCC</text>
<text x="91.6" y="22.4">R0402</text>
<text x="299.9" y="19.3">GND</text>
<text x="115.2" y="25.4">25</text>
<text x="115.2" y="27.9">26</text>
<text x="226.2" y="27.5">GND</text>
<text x="241.5" y="27.5">C0402</text>
<text x="348.2" y="24.9">EMAC-VCC</text>
<text x="116.5" y="30.5">6</text>
<text x="116.5" y="33">5</text>
<text x="116.5" y="35.6">4</text>
<text x="164.5" y="30.5">32</text>
<text x="164.5" y="33">36</text>
<text x="226.2" y="35.1">R0402</text>
<text x="253.7" y="30.5">6</text>
<text x="253.7" y="33">5</text>
<text x="253.7" y="35.6">3</text>
<text x="283.9" y="35.6">9</text>
<text x="283.9" y="33">7</text>
<text x="283.9" y="30.5">8</text>
<text x="317.7" y="30">EMAC-VCC</text>
<text x="116.5" y="38.1">3</text>
<text x="116.5" y="40.6">2</text>
<text x="164.5" y="40.6">29</text>
<text x="253.7" y="38.1">2</text>
<text x="253.7" y="40.6">4</text>
<text x="283.9" y="38.1">10</text>
<text x="283.9" y="40.6">11</text>
<text x="305" y="37.6">R0402 LED0/PHYAD0</text>
<text x="305" y="40.2">R0402</text>
<text x="355.8" y="40.2">R0402</text>
<text x="115.2" y="45.7">22</text>
<text x="116.5" y="43.2">7</text>
<text x="164.5" y="43.2">35</text>
<text x="226.2" y="42.7">R0402</text>
<text x="253.7" y="43.2">1</text>
<text x="283.9" y="43.2">12</text>
<text x="115.2" y="48.3">21</text>
<text x="115.2" y="50.8">20</text>
<text x="115.2" y="53.3">19</text>
<text x="164.5" y="50.8">27</text>
<text x="241.5" y="50.3">C0402</text>
<text x="256.7" y="50.3">HY911105H</text>
<text x="115.2" y="55.9">18</text>
<text x="115.2" y="58.4">16</text>
<text x="164.5" y="58.4">30</text>
<text x="236.4" y="58">GND</text>
<text x="320.2" y="55.4">GND</text>
<text x="115.2" y="63.5">23</text>
<text x="116.5" y="61">1</text>
<text x="164.5" y="61">31</text>
<text x="77.9" y="66.6">CRYSTALA</text>
<text x="115.2" y="66">24</text>
<text x="115.2" y="68.6">46</text>
<text x="115.2" y="71.1">47</text>
<text x="164.5" y="68.6">33</text>
<text x="164.5" y="71.1">34</text>
<text x="78.4" y="73.7">1</text>
<text x="88.3" y="73.7">2</text>
<text x="116.5" y="76.2">9</text>
<text x="355.8" y="75.7">R0402</text>
<text x="84" y="79.3" transform="rotate(-90 84 79.3)">3</text>
<text x="164.5" y="83.8">43</text>
<text x="164.5" y="81.3">28</text>
<text x="66.2" y="85.9">C0402</text>
<text x="91.6" y="85.9">C0402 LED4/PHYAD415</text>
<text x="164.5" y="88.9">39</text>
<text x="164.5" y="86.4">40</text>
<text x="264.3" y="85.9">BEAD0805</text>
<text x="350.7" y="85.9">GND</text>
<text x="61.1" y="91">EMAC-VCC</text>
<text x="78.9" y="91">GND</text>
<text x="94.2" y="91">GND PWFBIN</text>
<text x="115.2" y="94">14</text>
<text x="116.5" y="91.4">8</text>
<text x="164.5" y="91.4">38</text>
<text x="164.5" y="94">37</text>
<text x="115.2" y="96.5">48</text>
<text x="115.2" y="101.6">11</text>
<text x="164.5" y="101.6">42</text>
<text x="164.5" y="96.5">41</text>
<text x="164.5" y="99.1">44</text>
<text x="249.1" y="96.1">C0805</text>
<text x="261.8" y="96.1">C0402</text>
<text x="284.7" y="96.1">C0402</text>
<text x="78.9" y="106.2">C0402</text>
<text x="89.1" y="106.2">C0402</text>
<text x="115.2" y="104.1">17</text>
<text x="115.2" y="106.7">45</text>
<text x="355.8" y="108">R0402</text>
<text x="244" y="108.8">GND</text>
<text x="73.8" y="118.9">GND</text>
<text x="127.2" y="116.4">LQFP-48A</text>
<text x="350.7" y="118.2">GND</text>
<text x="137.3" y="144.3">EMAC-VCC</text>
<text x="241.5" y="146.9">EMAC-VCC</text>
<text x="348.2" y="146.9">R0402</text>
<text x="358.3" y="146.9">R0402 R0402</text>
<text x="376.1" y="146.9">R0402</text>
<text x="152.6" y="150.4">R0402</text>
<text x="180.3" y="150.2">R0402</text>
<text x="259.3" y="154.5">BEAD0805</text>
<text x="172.9" y="157">C0402</text>
<text x="277" y="159.6">C0402</text>
<text x="167.8" y="164.6">GND</text>
<text x="272" y="167.2">GND</text>
<text x="355.8" y="162.1">C0402</text>
<text x="373.6" y="162.1">C0402</text>
<text x="350.7" y="172.3">GND</text>
<text x="368.5" y="172.3">GND</text>
<text x="99.5" y="202.2">VCC-3V3</text>
<text x="127.2" y="202.7">EMAC-VCC</text>
<text x="122.1" y="209.1" transform="rotate(-90 122.1 209.1)">2</text>
<text x="132.2" y="209.1" transform="rotate(-90 132.2 209.1)">3</text>
<text x="368.5" y="207.8">EMAC-VCC</text>
<text x="178" y="210.4">EMAC-VCC</text>
<text x="363.4" y="212.9">R0402</text>
<text x="363.4" y="220.5">R0402</text>
<text x="132.2" y="226.6" transform="rotate(-90 132.2 226.6)">1</text>
<text x="183.1" y="225.6">R0402 R0402 R0402 R0402 R0402</text>
<text x="271.5" y="227.9">R0402</text>
<text x="283.9" y="227.9">R0402</text>
<text x="294.6" y="227.6">R0402</text>
<text x="363.4" y="228.1">R0402</text>
<text x="96.2" y="238.8">1</text>
<text x="104.3" y="234.5" transform="rotate(-90 104.3 234.5)">3</text>
<text x="363.4" y="235.8">R0402</text>
<text x="104.3" y="244.4" transform="rotate(-90 104.3 244.4)">2</text>
<text x="363.4" y="243.4">R0402</text>
<text x="266.9" y="248.5">GND</text>
<text x="279.6" y="248.5">GND</text>
<text x="289.7" y="248.5">GND</text>
<text x="371" y="251">GND</text>
<text x="91.4" y="263.7">GND</text>
<text x="325.3" y="276.4">Title</text>
<text x="325.3" y="284">Size</text>
<text x="327.8" y="286.6">A3</text>
<text x="335.5" y="284">Document Number</text>
<text x="335.5" y="286.6">&lt;Doc&gt;</text>
<text x="409.1" y="284">Rev</text>
<text x="411.7" y="286.6">V1.0</text>
<text x="325.3" y="291.6">Date:</text>
<text x="376.1" y="291.6">Sheet</text>
<text x="388.8" y="291.6">10</text>
<text x="396.4" y="291.6">of</text>
<text x="404" y="291.6">11</text>
</g>
<g font-size="2.3" fill="#004080">
<text x="91.6" y="19.9">R101</text>
<text x="121.3" y="21.4">U13</text>
<text x="241.5" y="22.4">C164</text>
<text x="120.8" y="26.5">MDC</text>
<text x="120.8" y="29">MDIO</text>
<text x="256.7" y="27.5">P4</text>
<text x="120.8" y="31.5">TXD0</text>
<text x="120.8" y="34.1">TXD1</text>
<text x="150" y="31.5">PWFBOUT</text>
<text x="152.6" y="34.1">AVDD33</text>
<text x="258" y="31.5">RD-</text>
<text x="258" y="34.1">RDCT</text>
<text x="270.3" y="31.5">CHS GND</text>
<text x="277.5" y="34.1">NC</text>
<text x="120.8" y="36.6">TXD2</text>
<text x="120.8" y="39.2">TXD3</text>
<text x="120.8" y="41.7">TXEN</text>
<text x="153.6" y="41.7">AGND1</text>
<text x="258" y="36.6">RD+</text>
<text x="258" y="39.2">TD-</text>
<text x="258" y="41.7">TDCT YELLOW LED-</text>
<text x="266.3" y="36.6">GREEN LED+</text>
<text x="266.9" y="39.2">GREEN LED-</text>
<text x="289.7" y="37.6">R103</text>
<text x="289.7" y="40.2">R104</text>
<text x="355.8" y="37.6">R105</text>
<text x="120.8" y="44.2">TXC</text>
<text x="120.8" y="46.8">RXDV</text>
<text x="153.6" y="44.2">AGND2</text>
<text x="241.5" y="45.3">C165</text>
<text x="258" y="44.2">TD+</text>
<text x="264.9" y="44.2">YELLOW LED+</text>
<text x="120.8" y="49.3">RXD0</text>
<text x="120.8" y="51.9">RXD1</text>
<text x="158.2" y="51.9">NC</text>
<text x="120.8" y="54.4">RXD2</text>
<text x="120.8" y="56.9">RXD3</text>
<text x="120.8" y="59.5">RXC</text>
<text x="154.6" y="59.5">TPRX-</text>
<text x="120.8" y="62">COL</text>
<text x="120.8" y="64.6">CRS</text>
<text x="154" y="62">TPRX+</text>
<text x="78.9" y="70.7">X2</text>
<text x="120.8" y="67.1">RXER/FXEN</text>
<text x="120.8" y="69.6">X1</text>
<text x="154.8" y="69.6">TPTX-</text>
<text x="355.8" y="70.7">R107</text>
<text x="120.8" y="72.2">X2</text>
<text x="120.8" y="77.3">LED0/PHYAD0</text>
<text x="154.3" y="72.2">TPTX+</text>
<text x="66.2" y="80.8">C166</text>
<text x="91.6" y="80.8">C167</text>
<text x="120.8" y="79.8">LED1/PHYAD1</text>
<text x="120.8" y="82.3">LED2/PHYAD2</text>
<text x="153.9" y="82.3">RTSET</text>
<text x="266.9" y="78.3">FB2</text>
<text x="120.8" y="84.9">LED3/PHYAD3</text>
<text x="120.8" y="87.4">LED4/PHYAD4</text>
<text x="151.8" y="84.9">ISOLATE</text>
<text x="153.7" y="90">SPEED</text>
<text x="155.2" y="87.4">RPTR</text>
<text x="120.8" y="92.5">PWFBIN</text>
<text x="120.8" y="95">DVDD33_1</text>
<text x="152.3" y="92.5">DUPLEX</text>
<text x="156.8" y="95">ANE</text>
<text x="249.1" y="91">C168</text>
<text x="261.8" y="91">C169</text>
<text x="284.7" y="91">C170</text>
<text x="78.9" y="101.1">C171</text>
<text x="89.1" y="101.1">C172</text>
<text x="120.8" y="97.6">DVDD33_2</text>
<text x="146" y="100.1">MII/SNIB/RTT3</text>
<text x="155.5" y="97.6">LDPS</text>
<text x="120.8" y="102.7">DGND1</text>
<text x="120.8" y="105.2">DGND2</text>
<text x="120.8" y="107.7">DGND3</text>
<text x="152.3" y="102.7">RESETB</text>
<text x="355.8" y="102.9">R108</text>
<text x="348.2" y="141.8">R109</text>
<text x="358.3" y="141.8">R110</text>
<text x="365.9" y="141.8">R111</text>
<text x="376.1" y="141.8">R112</text>
<text x="152.6" y="146.9">R113</text>
<text x="180.5" y="146.9">R114</text>
<text x="259.3" y="146.9">FB3</text>
<text x="172.9" y="151.9">C173</text>
<text x="277" y="154.5">C174</text>
<text x="355.8" y="157">C175</text>
<text x="373.6" y="157">C176</text>
<text x="133.8" y="214.9">Q5</text>
<text x="353.2" y="210.4">R115</text>
<text x="72.8" y="220.5">R118</text>
<text x="94.2" y="218">R116</text>
<text x="185.6" y="220.5">R119</text>
<text x="193.2" y="220.5">R120</text>
<text x="200.8" y="220.5">R121</text>
<text x="208.5" y="220.5">R122</text>
<text x="216.1" y="220.5">R123</text>
<text x="272" y="220.5">R124</text>
<text x="284.7" y="220.5">R125</text>
<text x="294.8" y="220.5">R126</text>
<text x="353.2" y="218">R117</text>
<text x="353.2" y="225.6">R127</text>
<text x="353.2" y="233.2">R128</text>
<text x="71" y="237">R129</text>
<text x="106.9" y="238.3">Q6</text>
<text x="84" y="243.4">C177</text>
<text x="96.7" y="245.9">R131</text>
<text x="353.2" y="240.8">R130</text>
</g>
<g font-size="2.3" fill="#f00">
<text x="104.3" y="19.9">2K2</text>
<text x="99.7" y="24.9">EMDC</text>
<text x="99.7" y="30">ETXD0</text>
<text x="99.7" y="27.5">EMDIO</text>
<text x="170.9" y="30">PWFBOUT</text>
<text x="241.5" y="24.9">104</text>
<text x="244.5" y="30">RD-</text>
<text x="292.8" y="30">GND</text>
<text x="37.8" y="32.5">ERXD3</text>
<text x="99.7" y="32.5">ETXD1</text>
<text x="99.7" y="35.1">ETXD2</text>
<text x="170.9" y="32.5">AVDD3V3</text>
<text x="214" y="32.5">PWFBOUT R102</text>
<text x="236.4" y="32.6">0R</text>
<text x="244.5" y="35.1">RD+</text>
<text x="290.2" y="35.1">EMAC-VCC</text>
<text x="37.8" y="37.6">ERXD2</text>
<text x="99.7" y="37.6">ETXD3</text>
<text x="99.7" y="40.2">ETXEN</text>
<text x="214" y="40.2">PWFBOUT R106</text>
<text x="236.4" y="40.2">0R</text>
<text x="244.5" y="37.6">TD-</text>
<text x="297.4" y="37.6">510R</text>
<text x="297.4" y="40.2">510R</text>
<text x="314.4" y="40.2">GND</text>
<text x="37.8" y="42.7">ERXD1</text>
<text x="37.8" y="47.8">ERXD0</text>
<text x="99.7" y="42.7">ETXCK</text>
<text x="99.7" y="47.8">ERXD0</text>
<text x="99.7" y="45.2">ERXDV</text>
<text x="241.5" y="47.8">104</text>
<text x="244.5" y="42.7">TD+</text>
<text x="256.7" y="47.8">HY911105H</text>
<text x="290.2" y="42.7">LED3/PHYAD3</text>
<text x="355.8" y="42.7">5K1</text>
<text x="369.2" y="47.8">ECOL</text>
<text x="38.3" y="52.9">ETXD3</text>
<text x="99.7" y="52.9">ERXD2</text>
<text x="99.7" y="50.3">ERXD1</text>
<text x="38.3" y="57.9">ETXD2</text>
<text x="99.7" y="57.9">ERXCK</text>
<text x="99.7" y="55.4">ERXD3</text>
<text x="170.9" y="57.9">RD-</text>
<text x="38.3" y="63">ETXD1</text>
<text x="99.7" y="63">ECRS</text>
<text x="99.7" y="60.5">ECOL</text>
<text x="99.7" y="65.6">ERXERR</text>
<text x="170.9" y="60.5">RD+</text>
<text x="365.9" y="63">ERXERR</text>
<text x="38.3" y="68.1">ETXD0</text>
<text x="84" y="70.7">25MHz 20ppm</text>
<text x="170.9" y="70.6">TD+</text>
<text x="170.9" y="68.1">TD-</text>
<text x="37.5" y="73.2">ERXCK</text>
<text x="99.7" y="75.7">LED0/PHYAD0</text>
<text x="355.8" y="73.2">5K1</text>
<text x="35.7" y="78.3">ERXERR</text>
<text x="37.5" y="83.3">ERXDV</text>
<text x="66.2" y="83.4">18pF-1%</text>
<text x="91.6" y="83.4">18pF-1%</text>
<text x="99.7" y="78.3">LED1/PHYAD110</text>
<text x="99.7" y="80.8">LED2/PHYAD212</text>
<text x="99.7" y="83.3">LED3/PHYAD313</text>
<text x="170.9" y="80.8">RTSET</text>
<text x="170.9" y="83.3">ISOLATE</text>
<text x="239.4" y="83.3">PWFBOUT</text>
<text x="264.3" y="80.8">600R-100M</text>
<text x="282.6" y="83.3">PWFBIN</text>
<text x="38.5" y="88.4">EMDC</text>
<text x="170.9" y="85.9">RPTR</text>
<text x="170.9" y="88.4">SPEED</text>
<text x="37.8" y="93.5">EMDIO</text>
<text x="99.7" y="93.5">EMAC-VCC</text>
<text x="170.9" y="91">DUPLEX</text>
<text x="170.9" y="93.5">ANE</text>
<text x="249.1" y="93.5">22uF</text>
<text x="261.8" y="93.5">104</text>
<text x="284.7" y="93.5">104</text>
<text x="369" y="95.3">ECRS</text>
<text x="38" y="98.6">ETXEN</text>
<text x="99.7" y="96">EMAC-VCC</text>
<text x="170.9" y="96">LDPS</text>
<text x="170.9" y="98.6">MII</text>
<text x="38" y="103.7">ETXCK</text>
<text x="78.9" y="103.7">104</text>
<text x="89.1" y="103.7">104</text>
<text x="355.8" y="105.5">5K1</text>
<text x="38.8" y="108.7">ECRS</text>
<text x="38.8" y="113.8">ECOL</text>
<text x="127.2" y="113.8">RTL8201CP</text>
<text x="36.2" y="129.1">EPHY-RST#</text>
<text x="347.7" y="131.8" transform="rotate(-90 347.7 131.8)">RD-</text>
<text x="365.4" y="131.6" transform="rotate(-90 365.4 131.6)">TD-</text>
<text x="375.6" y="131.6" transform="rotate(-90 375.6 131.6)">TD+</text>
<text x="357.8" y="132.4" transform="rotate(-90 357.8 132.4)">RD+</text>
<text x="162.7" y="146.9">5K1</text>
<text x="188.1" y="146.9">NC</text>
<text x="193.7" y="146.8">EPHY-RST#</text>
<text x="275" y="149.4">AVDD3V3</text>
<text x="348.2" y="144.3">51R</text>
<text x="358.3" y="144.3">51R</text>
<text x="365.9" y="144.3">51R</text>
<text x="376.1" y="144.3">51R</text>
<text x="172.9" y="154.5">104</text>
<text x="259.3" y="151.9">600R-100M</text>
<text x="277" y="157">104</text>
<text x="355.8" y="159.6">104</text>
<text x="373.6" y="159.6">104</text>
<text x="193.7" y="212.9">EMAC-VCC</text>
<text x="336" y="210.3">LED0/PHYAD0</text>
<text x="363.4" y="210.4">5K1</text>
<text x="94.2" y="220.5">10K</text>
<text x="133.5" y="218.5">TCS1305</text>
<text x="268.9" y="218" transform="rotate(-90 268.9 218)">RTSET</text>
<text x="281.6" y="218" transform="rotate(-90 281.6 218)">ISOLATE</text>
<text x="291.8" y="218" transform="rotate(-90 291.8 218)">RPTR</text>
<text x="336" y="218">LED1/PHYAD1</text>
<text x="363.4" y="218">5K1</text>
<text x="73.1" y="223.6">NC</text>
<text x="271.7" y="223.8">2K-1%</text>
<text x="284.9" y="224.1">5K1</text>
<text x="295.1" y="223.8">5K1</text>
<text x="336" y="225.6">LED2/PHYAD2</text>
<text x="363.4" y="225.6">5K1</text>
<text x="185.6" y="230.7">5K1</text>
<text x="193.2" y="230.7">5K1</text>
<text x="200.8" y="230.7">5K1</text>
<text x="208.5" y="230.7">5K1</text>
<text x="216.1" y="230.7">5K1</text>
<text x="336" y="233.2">LED3/PHYAD3</text>
<text x="363.4" y="233.2">5K1</text>
<text x="71" y="242.1">10K</text>
<text x="84" y="245.9">0.1u</text>
<text x="107.1" y="240.8">2N3904</text>
<text x="182.6" y="243.4" transform="rotate(-90 182.6 243.4)">SPEED</text>
<text x="190.2" y="243.4" transform="rotate(-90 190.2 243.4)">DUPLEX</text>
<text x="197.8" y="243.4" transform="rotate(-90 197.8 243.4)">ANE</text>
<text x="205.4" y="243.4" transform="rotate(-90 205.4 243.4)">LDPS</text>
<text x="213" y="243.4" transform="rotate(-90 213 243.4)">MII</text>
<text x="336" y="240.8">LED4/PHYAD4</text>
<text x="363.4" y="240.8">5K1</text>
<text x="96.7" y="248.5">4.7K</text>
</g>
<g font-size="2.3" fill="#00f">
<text x="10.3" y="34.1">2</text>
<text x="18.7" y="34.1">ERXD3</text>
<text x="10.3" y="39.2">2</text>
<text x="18.7" y="39.2">ERXD2</text>
<text x="10.3" y="44.2">2</text>
<text x="18.7" y="44.2">ERXD1</text>
<text x="10.3" y="49.3">2</text>
<text x="18.7" y="49.3">ERXD0</text>
<text x="10.3" y="59.5">2</text>
<text x="10.3" y="54.4">2</text>
<text x="18.7" y="59.5">ETXD2</text>
<text x="18.7" y="54.4">ETXD3</text>
<text x="10.3" y="64.6">2</text>
<text x="18.7" y="64.6">ETXD1</text>
<text x="10.3" y="69.6">2</text>
<text x="18.7" y="69.6">ETXD0</text>
<text x="10.3" y="74.7">2</text>
<text x="18.7" y="74.7">ERXCK</text>
<text x="10.3" y="79.8">2</text>
<text x="18.7" y="79.8">ERXERR</text>
<text x="10.3" y="84.9">2</text>
<text x="10.3" y="90">2</text>
<text x="18.7" y="84.9">ERXDV</text>
<text x="18.7" y="90">EMDC</text>
<text x="10.3" y="95">2</text>
<text x="18.7" y="95">EMDIO</text>
<text x="10.3" y="100.1">2</text>
<text x="18.7" y="100.1">ETXEN</text>
<text x="10.3" y="105.2">2</text>
<text x="18.7" y="105.2">ETXCK</text>
<text x="10.3" y="110.3">2</text>
<text x="18.7" y="110.3">ECRS</text>
<text x="10.3" y="115.4">2</text>
<text x="18.7" y="115.4">ECOL</text>
<text x="10.3" y="130.6">2</text>
<text x="13.6" y="130.6">ETXERR</text>
<text x="42.1" y="239.3">2 EMAC-PWR-EN</text>
</g>
<g font-size="2.3" fill="#008000">
<text x="133" y="221.5">SOT23</text>
<text x="72.8" y="226.9">R0402</text>
<text x="94.2" y="223.1">R0402</text>
<text x="71.3" y="244.9">R0402</text>
<text x="106.9" y="243.4">SOT23</text>
<text x="84" y="248.5">C0402</text>
<text x="96.7" y="251">R0402</text>
</g>
<g font-size="1.8">
<text x="44.2" y="1.9">5</text>
<text x="127.1" y="1.9">4</text>
<text x="210.1" y="1.9">3</text>
<text x="293" y="1.9">2</text>
<text x="376" y="1.9">1</text>
<text x=".8" y="40.7">D</text>
<text x="418.1" y="40.7">D</text>
<text x=".8" y="113.6">C</text>
<text x="418.1" y="113.6">C</text>
<text x=".8" y="186.6">B</text>
<text x="418.1" y="186.6">B</text>
<text x=".8" y="259.5">A</text>
<text x="418.1" y="259.5">A</text>
<text x="44.2" y="296.3">5</text>
<text x="127.1" y="296.3">4</text>
<text x="210.1" y="296.3">3</text>
<text x="293" y="296.3">2</text>
<text x="376" y="296.3">1</text>
</g>
</svg>
